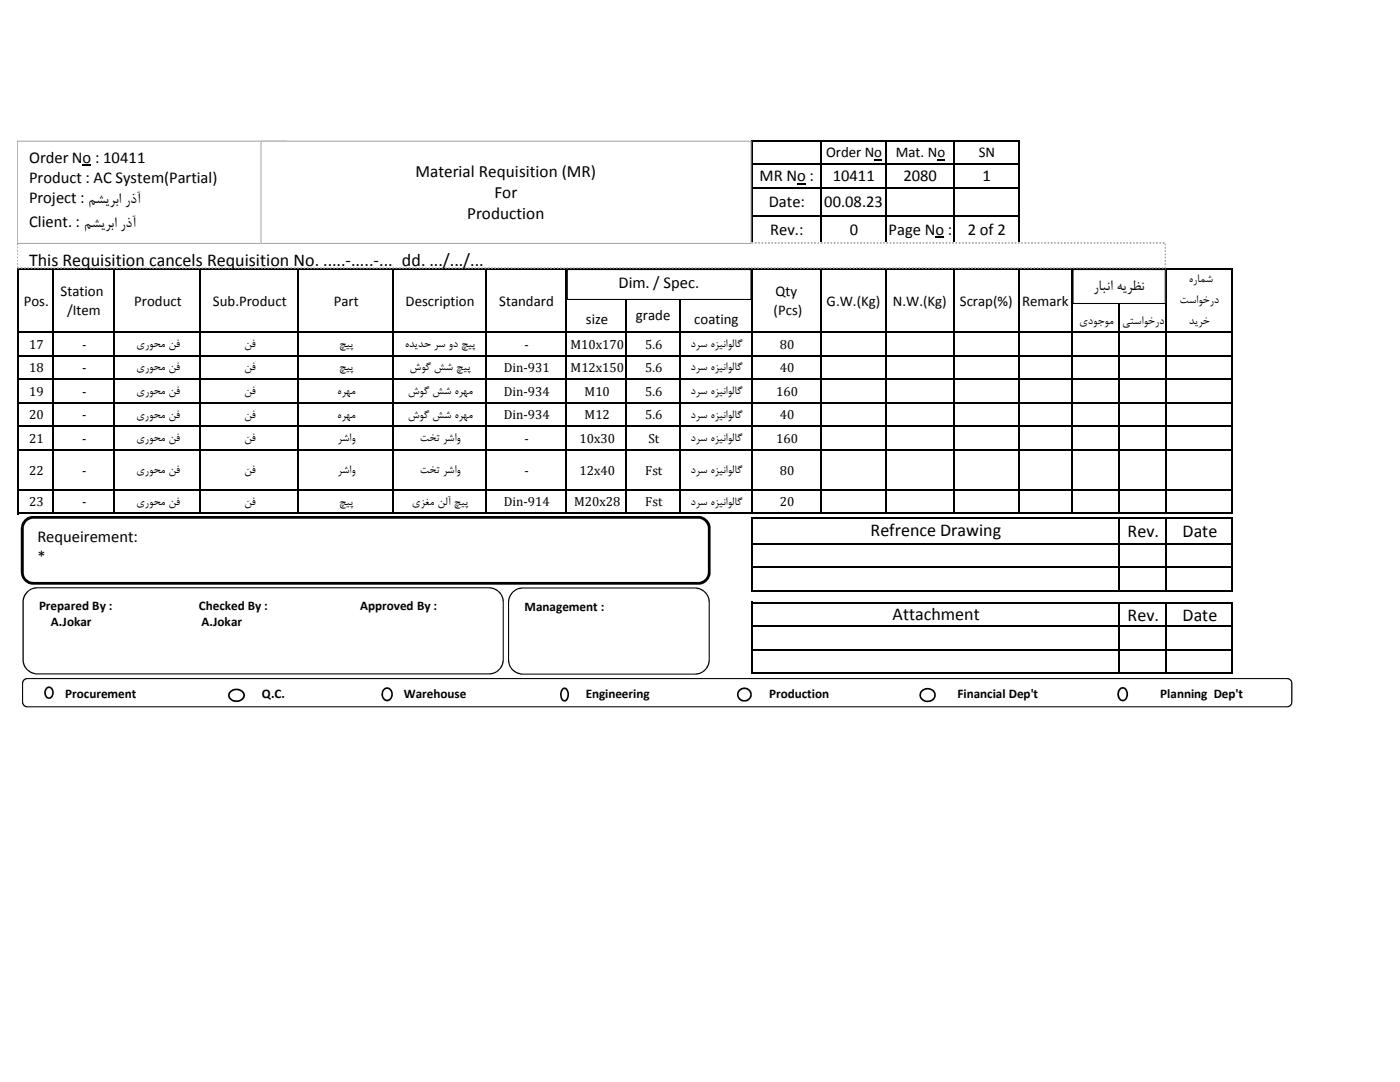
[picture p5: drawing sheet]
<svg xmlns="http://www.w3.org/2000/svg" width="279mm" height="216mm" viewBox="0 0 279 216" stroke-linecap="round" stroke-linejoin="round" font-family="sans-serif">
<path d="M159.1 36.6h1.7v.2h-1.7zM174.5 31.7h1.5v.3h-1.5zM187.1 31.7h1.5v.3h-1.5zM186.7 47.2h1.7v.3h-1.7z" fill="#000"/>
<g fill="none" stroke="#000" stroke-width=".3">
<path d="M150 27.9v20.7M150.2 28h53.3M150.2 32.7h53.3M150.2 37.4h53.3M163.8 28.2v20.4M176.8 28.2v20.4M190.3 28.2v20.4M203.3 28.2v74.4M3.6 53.5v49.1M3.7 53.6h242.4M10.6 53.8v48.8M22.8 53.8v48.8"/>
<path d="M40 53.8v48.8M59.5 53.8v48.8M78.5 53.8v48.8M96.9 53.8v48.8M113.1 53.8v48.8M125 53.8v48.8M135.7 53.8v48.8M150 53.8v48.8M150.2 43.1h53.3M150.2 48.5h53.3M163.8 53.8v48.8M176.8 53.8v48.8"/>
<path d="M190.3 53.8v48.8M214 53.8v48.8M223.3 53.8v48.8M232.7 53.8v48.8M245.9 53.8v48.8M3.7 66.3h242.4M3.7 71h242.4M3.7 75.7h242.4M3.7 80.4h242.4M3.7 85.1h242.4M3.7 89.8h242.4M3.7 97.7h242.4"/>
<path d="M3.7 102.4h242.4M150 103.2v14.9M150.2 103.4h95.9M150.2 108.5h95.9M150.2 113.2h95.9M150.2 117.9h95.9M223.3 103.5v14.6M232.7 103.5v14.6M245.9 103.5v14.6M150 120.1v14.4M150.2 120.2h95.9M150.2 124.9h95.9"/>
<path d="M150.2 129.6h95.9M150.2 134.3h95.9M223.3 120.4v14.1M232.7 120.4v14.1M245.9 120.4v14.1"/>
</g>
<path d="M3.4 48.5h229.1v5h-229.1z" fill="#fff"/>
<path d="M3.4 53.2h.2v.3h-.2zM3.4 52.5h.2v.3h-.2zM3.4 51.9h.2v.3h-.2zM3.4 51.2h.2v.3h-.2zM3.4 50.5h.2v.3h-.2zM3.4 49.9h.2v.3h-.2zM3.4 49.2h.2v.3h-.2zM3.4 48.6h.2v.3h-.2zM3.7 48.3h.3v.3h-.3zM4.4 48.3h.3v.3h-.3zM5 48.3h.3v.3h-.3zM5.7 48.3h.3v.3h-.3zM6.3 48.3h.3v.3h-.3zM7 48.3h.3v.3h-.3zM7.6 48.3h.4v.3h-.4zM8.3 48.3h.3v.3h-.3zM8.9 48.3h.4v.3h-.4zM9.6 48.3h.3v.3h-.3zM10.2 48.3h.4v.3h-.4zM10.9 48.3h.3v.3h-.3zM11.6 48.3h.3v.3h-.3zM12.2 48.3h.3v.3h-.3zM12.9 48.3h.3v.3h-.3zM13.5 48.3h.3v.3h-.3zM14.2 48.3h.3v.3h-.3zM14.9 48.3h.3v.3h-.3zM15.5 48.3h.3v.3h-.3zM16.2 48.3h.3v.3h-.3zM16.8 48.3h.3v.3h-.3zM17.5 48.3h.3v.3h-.3zM18.1 48.3h.4v.3h-.4zM18.8 48.3h.3v.3h-.3zM19.4 48.3h.4v.3h-.4zM20.1 48.3h.3v.3h-.3zM20.7 48.3h.4v.3h-.4zM21.4 48.3h.3v.3h-.3zM22.1 48.3h.3v.3h-.3zM22.7 48.3h.3v.3h-.3zM23.4 48.3h.3v.3h-.3zM24 48.3h.3v.3h-.3zM24.7 48.3h.3v.3h-.3zM25.4 48.3h.3v.3h-.3zM26 48.3h.3v.3h-.3zM26.7 48.3h.3v.3h-.3zM27.3 48.3h.3v.3h-.3zM28 48.3h.3v.3h-.3zM28.6 48.3h.4v.3h-.4zM29.3 48.3h.3v.3h-.3zM29.9 48.3h.4v.3h-.4zM30.6 48.3h.3v.3h-.3zM31.2 48.3h.4v.3h-.4zM31.9 48.3h.3v.3h-.3zM32.6 48.3h.3v.3h-.3zM33.2 48.3h.3v.3h-.3zM33.9 48.3h.3v.3h-.3zM34.5 48.3h.3v.3h-.3zM35.2 48.3h.3v.3h-.3zM35.9 48.3h.3v.3h-.3zM36.5 48.3h.3v.3h-.3zM37.2 48.3h.3v.3h-.3zM37.8 48.3h.3v.3h-.3zM38.5 48.3h.3v.3h-.3zM39.1 48.3h.4v.3h-.4zM39.8 48.3h.3v.3h-.3zM40.4 48.3h.4v.3h-.4zM41.1 48.3h.3v.3h-.3zM41.7 48.3h.4v.3h-.4zM42.4 48.3h.3v.3h-.3zM43.1 48.3h.3v.3h-.3zM43.7 48.3h.3v.3h-.3zM44.4 48.3h.3v.3h-.3zM45 48.3h.3v.3h-.3zM45.7 48.3h.3v.3h-.3zM46.4 48.3h.3v.3h-.3zM47 48.3h.3v.3h-.3zM47.7 48.3h.3v.3h-.3zM48.3 48.3h.3v.3h-.3zM49 48.3h.3v.3h-.3zM49.6 48.3h.4v.3h-.4zM50.3 48.3h.3v.3h-.3zM50.9 48.3h.4v.3h-.4zM51.6 48.3h.3v.3h-.3zM52.2 48.3h.4v.3h-.4zM52.9 48.3h.3v.3h-.3zM53.6 48.3h.3v.3h-.3zM54.2 48.3h.3v.3h-.3zM54.9 48.3h.3v.3h-.3zM55.5 48.3h.3v.3h-.3zM56.2 48.3h.3v.3h-.3zM56.9 48.3h.2v.3h-.2zM57.5 48.3h.3v.3h-.3zM58.2 48.3h.3v.3h-.3zM58.8 48.3h.3v.3h-.3zM59.5 48.3h.3v.3h-.3zM60.1 48.3h.4v.3h-.4zM60.8 48.3h.3v.3h-.3zM61.4 48.3h.4v.3h-.4zM62.1 48.3h.3v.3h-.3zM62.7 48.3h.4v.3h-.4zM63.4 48.3h.3v.3h-.3zM64.1 48.3h.3v.3h-.3zM64.7 48.3h.3v.3h-.3zM65.4 48.3h.3v.3h-.3zM66 48.3h.3v.3h-.3zM66.7 48.3h.3v.3h-.3zM67.4 48.3h.2v.3h-.2zM68 48.3h.3v.3h-.3zM68.7 48.3h.3v.3h-.3zM69.3 48.3h.3v.3h-.3zM70 48.3h.3v.3h-.3zM70.6 48.3h.4v.3h-.4zM71.3 48.3h.3v.3h-.3zM71.9 48.3h.4v.3h-.4zM72.6 48.3h.3v.3h-.3zM73.2 48.3h.4v.3h-.4zM73.9 48.3h.3v.3h-.3zM74.5 48.3h.4v.3h-.4zM75.2 48.3h.3v.3h-.3zM75.9 48.3h.3v.3h-.3zM76.5 48.3h.3v.3h-.3zM77.2 48.3h.3v.3h-.3zM77.9 48.3h.2v.3h-.2zM78.5 48.3h.3v.3h-.3zM79.2 48.3h.3v.3h-.3zM79.8 48.3h.3v.3h-.3zM80.5 48.3h.3v.3h-.3zM81.1 48.3h.3v.3h-.3zM81.8 48.3h.3v.3h-.3zM82.4 48.3h.4v.3h-.4zM83.1 48.3h.3v.3h-.3zM83.7 48.3h.4v.3h-.4zM84.4 48.3h.3v.3h-.3zM85 48.3h.4v.3h-.4zM85.7 48.3h.3v.3h-.3zM86.4 48.3h.3v.3h-.3zM87 48.3h.3v.3h-.3zM87.7 48.3h.3v.3h-.3zM88.3 48.3h.3v.3h-.3zM89 48.3h.3v.3h-.3zM89.7 48.3h.3v.3h-.3zM90.3 48.3h.3v.3h-.3zM91 48.3h.3v.3h-.3zM91.6 48.3h.3v.3h-.3zM92.3 48.3h.3v.3h-.3zM92.9 48.3h.4v.3h-.4zM93.6 48.3h.3v.3h-.3zM94.2 48.3h.4v.3h-.4zM94.9 48.3h.3v.3h-.3zM95.5 48.3h.4v.3h-.4zM96.2 48.3h.3v.3h-.3zM96.9 48.3h.3v.3h-.3zM97.5 48.3h.3v.3h-.3zM98.2 48.3h.3v.3h-.3zM98.8 48.3h.3v.3h-.3zM99.5 48.3h.3v.3h-.3zM100.2 48.3h.3v.3h-.3zM100.8 48.3h.3v.3h-.3zM101.5 48.3h.3v.3h-.3zM102.1 48.3h.3v.3h-.3zM102.8 48.3h.3v.3h-.3zM103.4 48.3h.4v.3h-.4zM104.1 48.3h.3v.3h-.3zM104.7 48.3h.4v.3h-.4zM105.4 48.3h.3v.3h-.3zM106 48.3h.4v.3h-.4zM106.7 48.3h.3v.3h-.3zM107.4 48.3h.3v.3h-.3zM108 48.3h.3v.3h-.3zM108.7 48.3h.3v.3h-.3zM109.3 48.3h.3v.3h-.3zM110 48.3h.3v.3h-.3zM110.7 48.3h.3v.3h-.3zM111.3 48.3h.3v.3h-.3zM112 48.3h.3v.3h-.3zM112.6 48.3h.3v.3h-.3zM113.3 48.3h.3v.3h-.3zM113.9 48.3h.4v.3h-.4zM114.6 48.3h.3v.3h-.3zM115.2 48.3h.4v.3h-.4zM115.9 48.3h.3v.3h-.3zM116.5 48.3h.4v.3h-.4zM117.2 48.3h.3v.3h-.3zM117.9 48.3h.3v.3h-.3zM118.5 48.3h.3v.3h-.3zM119.2 48.3h.3v.3h-.3zM119.8 48.3h.3v.3h-.3zM120.5 48.3h.3v.3h-.3zM121.2 48.3h.3v.3h-.3zM121.8 48.3h.3v.3h-.3zM122.5 48.3h.3v.3h-.3zM123.1 48.3h.3v.3h-.3zM123.8 48.3h.3v.3h-.3zM124.4 48.3h.4v.3h-.4zM125.1 48.3h.3v.3h-.3zM125.7 48.3h.4v.3h-.4zM126.4 48.3h.3v.3h-.3zM127 48.3h.4v.3h-.4zM127.7 48.3h.3v.3h-.3zM128.4 48.3h.3v.3h-.3zM129 48.3h.3v.3h-.3zM129.7 48.3h.3v.3h-.3zM130.3 48.3h.3v.3h-.3zM131 48.3h.3v.3h-.3zM131.7 48.3h.3v.3h-.3zM132.3 48.3h.3v.3h-.3zM133 48.3h.3v.3h-.3zM133.6 48.3h.3v.3h-.3zM134.3 48.3h.3v.3h-.3zM134.9 48.3h.4v.3h-.4zM135.6 48.3h.3v.3h-.3zM136.2 48.3h.4v.3h-.4zM136.9 48.3h.3v.3h-.3zM137.5 48.3h.4v.3h-.4zM138.2 48.3h.3v.3h-.3zM138.9 48.3h.3v.3h-.3zM139.5 48.3h.3v.3h-.3zM140.2 48.3h.3v.3h-.3zM140.8 48.3h.3v.3h-.3zM141.5 48.3h.3v.3h-.3zM142.2 48.3h.3v.3h-.3zM142.8 48.3h.3v.3h-.3zM143.5 48.3h.3v.3h-.3zM144.1 48.3h.3v.3h-.3zM144.8 48.3h.3v.3h-.3zM145.4 48.3h.4v.3h-.4zM146.1 48.3h.3v.3h-.3zM146.7 48.3h.4v.3h-.4zM147.4 48.3h.3v.3h-.3zM148 48.3h.4v.3h-.4zM148.7 48.3h.3v.3h-.3zM149.4 48.3h.3v.3h-.3zM150 48.3h.3v.3h-.3zM150.7 48.3h.3v.3h-.3zM151.3 48.3h.3v.3h-.3zM152 48.3h.3v.3h-.3zM152.7 48.3h.3v.3h-.3zM153.3 48.3h.3v.3h-.3zM154 48.3h.3v.3h-.3zM154.6 48.3h.3v.3h-.3zM155.3 48.3h.3v.3h-.3zM155.9 48.3h.4v.3h-.4zM156.6 48.3h.3v.3h-.3zM157.2 48.3h.4v.3h-.4zM157.9 48.3h.3v.3h-.3zM158.5 48.3h.4v.3h-.4zM159.2 48.3h.3v.3h-.3zM159.9 48.3h.3v.3h-.3zM160.5 48.3h.3v.3h-.3zM161.2 48.3h.3v.3h-.3zM161.8 48.3h.3v.3h-.3zM162.5 48.3h.3v.3h-.3zM163.2 48.3h.2v.3h-.2zM163.8 48.3h.3v.3h-.3zM164.5 48.3h.3v.3h-.3zM165.1 48.3h.3v.3h-.3zM165.8 48.3h.3v.3h-.3zM166.4 48.3h.4v.3h-.4zM167.1 48.3h.3v.3h-.3zM167.7 48.3h.4v.3h-.4zM168.4 48.3h.3v.3h-.3zM169 48.3h.4v.3h-.4zM169.7 48.3h.3v.3h-.3zM170.3 48.3h.4v.3h-.4zM171 48.3h.3v.3h-.3zM171.7 48.3h.3v.3h-.3zM172.3 48.3h.3v.3h-.3zM173 48.3h.3v.3h-.3zM173.7 48.3h.2v.3h-.2zM174.3 48.3h.3v.3h-.3zM175 48.3h.3v.3h-.3zM175.6 48.3h.3v.3h-.3zM176.3 48.3h.3v.3h-.3zM176.9 48.3h.3v.3h-.3zM177.6 48.3h.3v.3h-.3zM178.2 48.3h.4v.3h-.4zM178.9 48.3h.3v.3h-.3zM179.5 48.3h.4v.3h-.4zM180.2 48.3h.3v.3h-.3zM180.8 48.3h.4v.3h-.4zM181.5 48.3h.3v.3h-.3zM182.2 48.3h.3v.3h-.3zM182.8 48.3h.3v.3h-.3zM183.5 48.3h.3v.3h-.3zM184.1 48.3h.3v.3h-.3zM184.8 48.3h.3v.3h-.3zM185.5 48.3h.3v.3h-.3zM186.1 48.3h.3v.3h-.3zM186.8 48.3h.3v.3h-.3zM187.4 48.3h.3v.3h-.3zM188.1 48.3h.3v.3h-.3zM188.7 48.3h.4v.3h-.4zM189.4 48.3h.3v.3h-.3zM190 48.3h.4v.3h-.4zM190.7 48.3h.3v.3h-.3zM191.3 48.3h.4v.3h-.4zM192 48.3h.3v.3h-.3zM192.7 48.3h.3v.3h-.3zM193.3 48.3h.3v.3h-.3zM194 48.3h.3v.3h-.3zM194.6 48.3h.3v.3h-.3zM195.3 48.3h.3v.3h-.3zM196 48.3h.3v.3h-.3zM196.6 48.3h.3v.3h-.3zM197.3 48.3h.3v.3h-.3zM197.9 48.3h.3v.3h-.3zM198.6 48.3h.3v.3h-.3zM199.2 48.3h.4v.3h-.4zM199.9 48.3h.3v.3h-.3zM200.5 48.3h.4v.3h-.4zM201.2 48.3h.3v.3h-.3zM201.8 48.3h.4v.3h-.4zM202.5 48.3h.3v.3h-.3zM203.2 48.3h.3v.3h-.3zM203.8 48.3h.3v.3h-.3zM204.5 48.3h.3v.3h-.3zM205.1 48.3h.3v.3h-.3zM205.8 48.3h.3v.3h-.3zM206.5 48.3h.3v.3h-.3zM207.1 48.3h.3v.3h-.3zM207.8 48.3h.3v.3h-.3zM208.4 48.3h.3v.3h-.3zM209.1 48.3h.3v.3h-.3zM209.7 48.3h.4v.3h-.4zM210.4 48.3h.3v.3h-.3zM211 48.3h.4v.3h-.4zM211.7 48.3h.3v.3h-.3zM212.3 48.3h.4v.3h-.4zM213 48.3h.3v.3h-.3zM213.7 48.3h.3v.3h-.3zM214.3 48.3h.3v.3h-.3zM215 48.3h.3v.3h-.3zM215.6 48.3h.3v.3h-.3zM216.3 48.3h.3v.3h-.3zM217 48.3h.3v.3h-.3zM217.6 48.3h.3v.3h-.3zM218.3 48.3h.3v.3h-.3zM218.9 48.3h.3v.3h-.3zM219.6 48.3h.3v.3h-.3zM220.2 48.3h.4v.3h-.4zM220.9 48.3h.3v.3h-.3zM221.5 48.3h.4v.3h-.4zM222.2 48.3h.3v.3h-.3zM222.8 48.3h.4v.3h-.4zM223.5 48.3h.3v.3h-.3zM224.2 48.3h.3v.3h-.3zM224.8 48.3h.3v.3h-.3zM225.5 48.3h.3v.3h-.3zM226.1 48.3h.3v.3h-.3zM226.8 48.3h.3v.3h-.3zM227.5 48.3h.3v.3h-.3zM228.1 48.3h.3v.3h-.3zM228.8 48.3h.3v.3h-.3zM229.4 48.3h.3v.3h-.3zM230.1 48.3h.3v.3h-.3zM230.7 48.3h.4v.3h-.4zM231.4 48.3h.3v.3h-.3zM232 48.3h.4v.3h-.4zM232.4 48.6h.3v.3h-.3zM232.4 49.3h.3v.3h-.3zM232.4 49.9h.3v.3h-.3zM232.4 50.6h.3v.3h-.3zM232.4 51.2h.3v.4h-.3zM232.4 51.9h.3v.3h-.3zM232.4 52.5h.3v.4h-.3zM232.4 53.2h.3v.4h-.2zM231.9 53.3h.3v.3h-.3zM231.2 53.3h.3v.3h-.3zM230.5 53.3h.4v.3h-.4zM229.9 53.3h.3v.3h-.3zM229.2 53.3h.4v.3h-.4zM228.6 53.3h.3v.3h-.3zM227.9 53.3h.4v.3h-.4zM227.2 53.3h.4v.3h-.4zM226.6 53.3h.3v.3h-.3zM225.9 53.3h.4v.3h-.4zM225.3 53.3h.3v.3h-.3zM224.6 53.3h.4v.3h-.4zM224 53.3h.3v.3h-.3zM223.3 53.3h.3v.3h-.3zM222.7 53.3h.3v.3h-.3zM222 53.3h.3v.3h-.3zM221.4 53.3h.3v.3h-.3zM220.7 53.3h.3v.3h-.3zM220 53.3h.4v.3h-.4zM219.4 53.3h.3v.3h-.3zM218.7 53.3h.4v.3h-.4zM218.1 53.3h.3v.3h-.3zM217.4 53.3h.4v.3h-.4zM216.7 53.3h.4v.3h-.4zM216.1 53.3h.4v.3h-.4zM215.4 53.3h.4v.3h-.4zM214.8 53.3h.3v.3h-.3zM214.1 53.3h.4v.3h-.4zM213.5 53.3h.3v.3h-.3zM212.8 53.3h.3v.3h-.3zM212.2 53.3h.3v.3h-.3zM211.5 53.3h.3v.3h-.3zM210.9 53.3h.3v.3h-.3zM210.2 53.3h.3v.3h-.3zM209.6 53.3h.3v.3h-.3zM208.9 53.3h.3v.3h-.3zM208.2 53.3h.4v.3h-.4zM207.6 53.3h.3v.3h-.3zM206.9 53.3h.4v.3h-.4zM206.2 53.3h.4v.3h-.4zM205.6 53.3h.4v.3h-.4zM204.9 53.3h.4v.3h-.4zM204.3 53.3h.3v.3h-.3zM203.6 53.3h.4v.3h-.4zM203 53.3h.3v.3h-.3zM202.3 53.3h.3v.3h-.3zM201.7 53.3h.3v.3h-.3zM201 53.3h.3v.3h-.3zM200.4 53.3h.3v.3h-.3zM199.7 53.3h.3v.3h-.3zM199.1 53.3h.3v.3h-.3zM198.4 53.3h.3v.3h-.3zM197.7 53.3h.4v.3h-.4zM197.1 53.3h.3v.3h-.3zM196.4 53.3h.4v.3h-.4zM195.7 53.3h.4v.3h-.4zM195.1 53.3h.4v.3h-.4zM194.4 53.3h.4v.3h-.4zM193.8 53.3h.3v.3h-.3zM193.1 53.3h.4v.3h-.4zM192.5 53.3h.3v.3h-.3zM191.8 53.3h.4v.3h-.4zM191.2 53.3h.3v.3h-.3zM190.5 53.3h.3v.3h-.3zM189.9 53.3h.3v.3h-.3zM189.2 53.3h.3v.3h-.3zM188.6 53.3h.3v.3h-.3zM187.9 53.3h.3v.3h-.3zM187.2 53.3h.4v.3h-.4zM186.6 53.3h.3v.3h-.3zM185.9 53.3h.4v.3h-.4zM185.3 53.3h.3v.3h-.3zM184.6 53.3h.4v.3h-.4zM183.9 53.3h.4v.3h-.4zM183.3 53.3h.3v.3h-.3zM182.6 53.3h.4v.3h-.4zM182 53.3h.3v.3h-.3zM181.3 53.3h.4v.3h-.4zM180.7 53.3h.3v.3h-.3zM180 53.3h.3v.3h-.3zM179.4 53.3h.3v.3h-.3zM178.7 53.3h.3v.3h-.3zM178.1 53.3h.3v.3h-.3zM177.4 53.3h.3v.3h-.3zM176.7 53.3h.4v.3h-.4zM176.1 53.3h.3v.3h-.3zM175.4 53.3h.4v.3h-.4zM174.8 53.3h.3v.3h-.3zM174.1 53.3h.4v.3h-.4zM173.4 53.3h.4v.3h-.4zM172.8 53.3h.3v.3h-.3zM172.1 53.3h.4v.3h-.4zM171.5 53.3h.3v.3h-.3zM170.8 53.3h.4v.3h-.4zM170.2 53.3h.3v.3h-.3zM169.5 53.3h.3v.3h-.3zM168.9 53.3h.3v.3h-.3zM168.2 53.3h.3v.3h-.3zM167.6 53.3h.3v.3h-.3zM166.9 53.3h.3v.3h-.3zM166.2 53.3h.4v.3h-.4zM165.6 53.3h.3v.3h-.3zM164.9 53.3h.4v.3h-.4zM164.3 53.3h.3v.3h-.3zM163.6 53.3h.4v.3h-.4zM162.9 53.3h.4v.3h-.4zM162.3 53.3h.3v.3h-.3zM161.6 53.3h.4v.3h-.4zM161 53.3h.3v.3h-.3zM160.3 53.3h.4v.3h-.4zM159.7 53.3h.3v.3h-.3zM159 53.3h.3v.3h-.3zM158.4 53.3h.3v.3h-.3zM157.7 53.3h.3v.3h-.3zM157.1 53.3h.3v.3h-.3zM156.4 53.3h.3v.3h-.3zM155.7 53.3h.4v.3h-.4zM155.1 53.3h.3v.3h-.3zM154.4 53.3h.4v.3h-.4zM153.8 53.3h.3v.3h-.3zM153.1 53.3h.4v.3h-.4zM152.4 53.3h.4v.3h-.4zM151.8 53.3h.3v.3h-.3zM151.1 53.3h.4v.3h-.4zM150.5 53.3h.3v.3h-.3zM149.8 53.3h.4v.3h-.4zM149.2 53.3h.3v.3h-.3zM148.5 53.3h.3v.3h-.3zM147.9 53.3h.3v.3h-.3zM147.2 53.3h.3v.3h-.3zM146.6 53.3h.3v.3h-.3zM145.9 53.3h.3v.3h-.3zM145.2 53.3h.4v.3h-.4zM144.6 53.3h.3v.3h-.3zM143.9 53.3h.4v.3h-.4zM143.3 53.3h.3v.3h-.3zM142.6 53.3h.4v.3h-.4zM141.9 53.3h.4v.3h-.4zM141.3 53.3h.3v.3h-.3zM140.6 53.3h.4v.3h-.4zM140 53.3h.3v.3h-.3zM139.3 53.3h.4v.3h-.4zM138.7 53.3h.3v.3h-.3zM138 53.3h.3v.3h-.3zM137.4 53.3h.3v.3h-.3zM136.7 53.3h.3v.3h-.3zM136.1 53.3h.3v.3h-.3zM135.4 53.3h.3v.3h-.3zM134.7 53.3h.4v.3h-.4zM134.1 53.3h.3v.3h-.3zM133.4 53.3h.4v.3h-.4zM132.8 53.3h.3v.3h-.3zM132.1 53.3h.4v.3h-.4zM131.4 53.3h.4v.3h-.4zM130.8 53.3h.3v.3h-.3zM130.1 53.3h.4v.3h-.4zM129.5 53.3h.3v.3h-.3zM128.8 53.3h.4v.3h-.4zM128.2 53.3h.3v.3h-.3zM127.5 53.3h.3v.3h-.3zM126.9 53.3h.3v.3h-.3zM126.2 53.3h.3v.3h-.3zM125.6 53.3h.3v.3h-.3zM124.9 53.3h.3v.3h-.3zM124.2 53.3h.4v.3h-.4zM123.6 53.3h.3v.3h-.3zM122.9 53.3h.4v.3h-.4zM122.3 53.3h.3v.3h-.3zM121.6 53.3h.4v.3h-.4zM120.9 53.3h.4v.3h-.4zM120.3 53.3h.3v.3h-.3zM119.6 53.3h.4v.3h-.4zM119 53.3h.3v.3h-.3zM118.3 53.3h.4v.3h-.4zM117.7 53.3h.3v.3h-.3zM117 53.3h.3v.3h-.3zM116.4 53.3h.3v.3h-.3zM115.7 53.3h.3v.3h-.3zM115.1 53.3h.3v.3h-.3zM114.4 53.3h.3v.3h-.3zM113.7 53.3h.4v.3h-.4zM113.1 53.3h.3v.3h-.3zM112.4 53.3h.4v.3h-.4zM111.8 53.3h.3v.3h-.3zM111.1 53.3h.4v.3h-.4zM110.4 53.3h.4v.3h-.4zM109.8 53.3h.4v.3h-.4zM109.1 53.3h.4v.3h-.4zM108.5 53.3h.3v.3h-.3zM107.8 53.3h.4v.3h-.4zM107.2 53.3h.3v.3h-.3zM106.5 53.3h.3v.3h-.3zM105.9 53.3h.3v.3h-.3zM105.2 53.3h.3v.3h-.3zM104.6 53.3h.3v.3h-.3zM103.9 53.3h.3v.3h-.3zM103.3 53.3h.3v.3h-.3zM102.6 53.3h.3v.3h-.3zM101.9 53.3h.4v.3h-.4zM101.3 53.3h.3v.3h-.3zM100.6 53.3h.4v.3h-.4zM99.9 53.3h.4v.3h-.4zM99.3 53.3h.4v.3h-.4zM98.6 53.3h.4v.3h-.4zM98 53.3h.3v.3h-.3zM97.3 53.3h.4v.3h-.4zM96.7 53.3h.3v.3h-.3zM96 53.3h.4v.3h-.4zM95.4 53.3h.3v.3h-.3zM94.7 53.3h.3v.3h-.3zM94.1 53.3h.3v.3h-.3zM93.4 53.3h.3v.3h-.3zM92.8 53.3h.3v.3h-.3zM92.1 53.3h.3v.3h-.3zM91.4 53.3h.4v.3h-.4zM90.8 53.3h.3v.3h-.3zM90.1 53.3h.4v.3h-.4zM89.5 53.3h.3v.3h-.3zM88.8 53.3h.4v.3h-.4zM88.1 53.3h.4v.3h-.4zM87.5 53.3h.3v.3h-.3zM86.8 53.3h.4v.3h-.4zM86.2 53.3h.3v.3h-.3zM85.5 53.3h.4v.3h-.4zM84.9 53.3h.3v.3h-.3zM84.2 53.3h.3v.3h-.3zM83.6 53.3h.3v.3h-.3zM82.9 53.3h.3v.3h-.3zM82.3 53.3h.3v.3h-.3zM81.6 53.3h.3v.3h-.3zM80.9 53.3h.4v.3h-.4zM80.3 53.3h.3v.3h-.3zM79.6 53.3h.4v.3h-.4zM79 53.3h.3v.3h-.3zM78.3 53.3h.4v.3h-.4zM77.6 53.3h.4v.3h-.4zM77 53.3h.3v.3h-.3zM76.3 53.3h.4v.3h-.4zM75.7 53.3h.3v.3h-.3zM75 53.3h.4v.3h-.4zM74.4 53.3h.3v.3h-.3zM73.7 53.3h.3v.3h-.3zM73.1 53.3h.3v.3h-.3zM72.4 53.3h.3v.3h-.3zM71.8 53.3h.3v.3h-.3zM71.1 53.3h.3v.3h-.3zM70.4 53.3h.4v.3h-.4zM69.8 53.3h.3v.3h-.3zM69.1 53.3h.4v.3h-.4zM68.5 53.3h.3v.3h-.3zM67.8 53.3h.4v.3h-.4zM67.1 53.3h.4v.3h-.4zM66.5 53.3h.3v.3h-.3zM65.8 53.3h.4v.3h-.4zM65.2 53.3h.3v.3h-.3zM64.5 53.3h.4v.3h-.4zM63.9 53.3h.3v.3h-.3zM63.2 53.3h.3v.3h-.3zM62.6 53.3h.3v.3h-.3zM61.9 53.3h.3v.3h-.3zM61.3 53.3h.3v.3h-.3zM60.6 53.3h.3v.3h-.3zM59.9 53.3h.4v.3h-.4zM59.3 53.3h.3v.3h-.3zM58.6 53.3h.4v.3h-.4zM58 53.3h.3v.3h-.3zM57.3 53.3h.4v.3h-.4zM56.6 53.3h.4v.3h-.4zM56 53.3h.3v.3h-.3zM55.3 53.3h.4v.3h-.4zM54.7 53.3h.3v.3h-.3zM54 53.3h.4v.3h-.4zM53.4 53.3h.3v.3h-.3zM52.7 53.3h.3v.3h-.3zM52.1 53.3h.3v.3h-.3zM51.4 53.3h.3v.3h-.3zM50.8 53.3h.3v.3h-.3zM50.1 53.3h.3v.3h-.3zM49.4 53.3h.4v.3h-.4zM48.8 53.3h.3v.3h-.3zM48.1 53.3h.4v.3h-.4zM47.5 53.3h.3v.3h-.3zM46.8 53.3h.4v.3h-.4zM46.1 53.3h.4v.3h-.4zM45.5 53.3h.3v.3h-.3zM44.8 53.3h.4v.3h-.4zM44.2 53.3h.3v.3h-.3zM43.5 53.3h.4v.3h-.4zM42.9 53.3h.3v.3h-.3zM42.2 53.3h.3v.3h-.3zM41.6 53.3h.3v.3h-.3zM40.9 53.3h.3v.3h-.3zM40.3 53.3h.3v.3h-.3zM39.6 53.3h.3v.3h-.3zM38.9 53.3h.4v.3h-.4zM38.3 53.3h.3v.3h-.3zM37.6 53.3h.4v.3h-.4zM37 53.3h.3v.3h-.3zM36.3 53.3h.4v.3h-.4zM35.6 53.3h.4v.3h-.4zM35 53.3h.3v.3h-.3zM34.3 53.3h.4v.3h-.4zM33.7 53.3h.3v.3h-.3zM33 53.3h.4v.3h-.4zM32.4 53.3h.3v.3h-.3zM31.7 53.3h.3v.3h-.3zM31.1 53.3h.3v.3h-.3zM30.4 53.3h.3v.3h-.3zM29.8 53.3h.3v.3h-.3zM29.1 53.3h.3v.3h-.3zM28.4 53.3h.4v.3h-.4zM27.8 53.3h.3v.3h-.3zM27.1 53.3h.4v.3h-.4zM26.5 53.3h.3v.3h-.3zM25.8 53.3h.4v.3h-.4zM25.1 53.3h.4v.3h-.4zM24.5 53.3h.3v.3h-.3zM23.8 53.3h.4v.3h-.4zM23.2 53.3h.3v.3h-.3zM22.5 53.3h.4v.3h-.4zM21.9 53.3h.3v.3h-.3zM21.2 53.3h.3v.3h-.3zM20.6 53.3h.3v.3h-.3zM19.9 53.3h.3v.3h-.3zM19.3 53.3h.3v.3h-.3zM18.6 53.3h.3v.3h-.3zM17.9 53.3h.4v.3h-.4zM17.3 53.3h.3v.3h-.3zM16.6 53.3h.4v.3h-.4zM16 53.3h.3v.3h-.3zM15.3 53.3h.4v.3h-.4zM14.6 53.3h.4v.3h-.4zM14 53.3h.4v.3h-.4zM13.3 53.3h.4v.3h-.4zM12.7 53.3h.3v.3h-.3zM12 53.3h.4v.3h-.4zM11.4 53.3h.3v.3h-.3zM10.7 53.3h.3v.3h-.3zM10.1 53.3h.3v.3h-.3zM9.4 53.3h.3v.3h-.3zM8.8 53.3h.3v.3h-.3zM8.1 53.3h.3v.3h-.3zM7.5 53.3h.3v.3h-.3zM6.8 53.3h.3v.3h-.3zM6.1 53.3h.4v.3h-.4zM5.5 53.3h.3v.3h-.3zM4.8 53.3h.4v.3h-.4zM4.1 53.3h.4v.3h-.4zM3.5 53.3h.4v.3h-.4z" fill="#a6a6a6"/>
<path d="M3.4 28.2h53.6v20.4h-53.6z" fill="#fff"/>
<path d="M3.4 28.1h53.7v20.6h-53.7zM3.4 28.3l.2-.1v20.4l-.2-.1h53.6l-.1 .1v-20.4l.1 .1z" fill="#a6a6a6"/>
<path d="M16.5 32.9h1.7v.2h-1.7z" fill="#000"/>
<path d="M52.1 28.2h97.8v20.4h-97.8z" fill="#fff"/>
<path d="M52 28.1h97.9l.1 .1v20.4l-.1 .1h-97.8zM52.1 28.3l.1-.1v20.4l-.1-.1h97.8l-.1 .1v-20.4l.1 .1z" fill="#a6a6a6"/>
<path d="M214.1 53.8h18.4v6.7h-18.4z" fill="#fff"/>
<path d="M214 53.7l18.5-.1 .2 .2-.1 6.8-18.5 .1-.1-.2zM214.1 53.9l.1-.1v6.7h-.1h18.4v-6.7v.1z" fill="#000"/>
<path d="M113.2 53.8h36.7v6h-36.7z" fill="#fff"/>
<path d="M113.1 53.7l36.8-.1 .1 .2v6l-36.8 .1-.1-.1zM113.2 53.9l.1-.1v6l-.1-.2h36.7l-.1 .2v-6l.1 .1z" fill="#000"/>
<path d="M5.1 103.9l1-.6 .5-.1h132.8a2.2 2.2 0 0 1 2.1 2.2v8.8a2.17 2.17 0 0 1-2.1 2.2h-132.8a2.18 2.18 0 0 1-2.2-2.2v-8.8l.1-.6z" fill-rule="evenodd" fill="#fff"/>
<path d="M4.8 103.8a2.34 2.34 0 0 1 1.8-.8h133a2.51 2.51 0 0 1 2.2 2.2v9.2a2.51 2.51 0 0 1-2.2 2.3h-133a2.49 2.49 0 0 1-2.5-2.5v-8.8l.2-.7zM5.3 104.1l-.6 1.1v9a1.86 1.86 0 0 0 1.9 1.9h132.9a1.97 1.97 0 0 0 1.8-1.9v-9a2.04 2.04 0 0 0-1.7-1.7h-133l-.6 .1z" fill="#000"/>
<path d="M5.7 117.9l1.1-.6h.7h90.1a2.87 2.87 0 0 1 2.8 2.8v11.5a2.84 2.84 0 0 1-2.8 2.9h-90.1a2.84 2.84 0 0 1-2.9-2.9v-11.5a2.9 2.9 0 0 1 1.1-2.2z" fill-rule="evenodd" fill="#fff"/>
<path d="M5.5 117.9a2.84 2.84 0 0 1 2-.7h90.4a2.99 2.99 0 0 1 2.6 2.6v12.1a2.99 2.99 0 0 1-2.6 2.7h-90.4a2.93 2.93 0 0 1-3-3v-12.1a3 3 0 0 1 1-1.6zM5.7 118l-.6 .8-.4 1v11.8a2.71 2.71 0 0 0 2.8 2.8h90.1a2.77 2.77 0 0 0 2.7-2.8v-11.5a2.77 2.77 0 0 0-2.7-2.7h-90.1l-1 .2z" fill="#000"/>
<path d="M102.1 118.4a2.89 2.89 0 0 1 2.3-1.1h34.3a2.87 2.87 0 0 1 2.8 2.9v11.5a2.84 2.84 0 0 1-2.8 2.8h-34.3a2.88 2.88 0 0 1-2.9-2.8v-11.5l.1-.7z" fill-rule="evenodd" fill="#fff"/>
<path d="M102.4 118a2.81 2.81 0 0 1 2-.8h34.6a2.99 2.99 0 0 1 2.6 2.7v12.1a2.99 2.99 0 0 1-2.6 2.6h-34.6a2.93 2.93 0 0 1-3-2.9v-12.1a3 3 0 0 1 1-1.6zM102.4 118.2l-.7 1.2-.1 .8v11.5a2.75 2.75 0 0 0 2.8 2.7h34.3a2.77 2.77 0 0 0 2.7-2.7v-11.5a2.77 2.77 0 0 0-2.7-2.8h-34.3l-1 .2z" fill="#000"/>
<path d="M4.8 135.7l.7-.3h251.4a.95 .95 0 0 1 .9 1v3.7a.91 .91 0 0 1-.9 .9h-251.4a.92 .92 0 0 1-1-.9v-3.7z" fill-rule="evenodd" fill="#fff"/>
<path d="M4.6 135.7l.6-.4h251.9l.5 .3 .3 .7v3.8l-.3 .7-.5 .3h-251.9l-.6-.4-.2-.4v-4.2zM4.9 135.8l-.3 .6v3.7l.3 .6 .6 .2h251.4l.6-.2 .2-.4v-4.2l-.2-.3-.6-.3h-251.4z" fill="#000"/>
<path d="M9.2 137.4a.8 .8 0 0 1 1-.1 .8 .8 0 0 1 .4 .9 .84 .84 0 0 1-.8 1.1 .84 .84 0 0 1-.8-1.1z" fill-rule="evenodd" fill="#fff"/>
<path d="M9.4 137.1l.6-.1a1.39 1.39 0 0 1 .2 2.4h-.6a1.43 1.43 0 0 1-.2-2.3zM9.4 137.4l-.3 .6 .1 .6 .2 .4 .5 .1 .2-.1 .3-.4v-.6l-.4-.7z" fill="#000"/>
<path d="M46 138a1.64 1.64 0 0 1 2.7 .7 1.57 1.57 0 0 1-1.5 1.2 1.57 1.57 0 0 1-1.5-1.2z" fill-rule="evenodd" fill="#fff"/>
<path d="M45.8 138l1.1-.6h.6l.9 .4a1.14 1.14 0 0 1 .4 1.5l-.4 .4-.6 .3h-1.3a1.33 1.33 0 0 1-.9-1.5zM46.1 138.2l-.3 .4v.3l.3 .4 .6 .4h1l.8-.6v-.7l-.8-.6h-1z" fill="#000"/>
<path d="M76.7 137.5a1.06 1.06 0 0 1 1.3 .1 1.06 1.06 0 0 1 .2 1.3 .98 .98 0 0 1-1.2 .9 .98 .98 0 0 1-.7-1.3z" fill-rule="evenodd" fill="#fff"/>
<path d="M76.5 137.5a1.02 1.02 0 0 1 1.7 .3 1.68 1.68 0 0 1-.1 1.7 1.01 1.01 0 0 1-1.5 .2l-.3-.4-.2-.7zM76.8 137.6l-.3 .5v.9l.4 .5h.7l.4-.5v-.9l-.3-.5-.3-.1z" fill="#000"/>
<path d="M223.5 137.5a.82 .82 0 0 1 .9-.2 .82 .82 0 0 1 .5 .8 1.13 1.13 0 0 1-1.1 1.6 1.47 1.47 0 0 1-.3-2.2z" fill-rule="evenodd" fill="#fff"/>
<path d="M223.4 137.3l.7-.2 .4 .1 .3 .3 .3 .7-.1 1.1a1.01 1.01 0 0 1-1.2 .6 1.01 1.01 0 0 1-.8-1.1l.1-.8zM223.6 137.6l-.3 .9 .1 .6 .4 .5h.4l.5-.6v-1l-.2-.4-.3-.2z" fill="#000"/>
<path d="M112.4 137.4a.89 .89 0 0 1 1 1.2 .91 .91 0 0 1-1 1.1 1.71 1.71 0 0 1 0-2.3z" fill-rule="evenodd" fill="#fff"/>
<path d="M112.1 137.5a.66 .66 0 0 1 1.1 0 1.67 1.67 0 0 1-.3 2.5h-.4a1.68 1.68 0 0 1-.4-2.5zM112.4 137.6l-.2 .4-.1 .8 .3 .7 .3 .2 .4-.5 .1-1-.4-.7z" fill="#000"/>
<path d="M183.9 137.9a1.47 1.47 0 0 1 1.8-.4 1.47 1.47 0 0 1 .8 1.6 1.47 1.47 0 0 1-1.7 .8 1.47 1.47 0 0 1-1.1-1.6z" fill-rule="evenodd" fill="#fff"/>
<path d="M183.9 137.7a1.87 1.87 0 0 1 2.4 0l.3 .4 .2 .6a1.72 1.72 0 0 1-1.3 1.4 1.72 1.72 0 0 1-1.7-.6l-.3-.8 .1-.6zM184 138l-.2 .5v.4l.6 .7 1 .2 .5-.2 .5-.5v-.8l-.7-.6h-1.1z" fill="#000"/>
<circle cx="148.5" cy="138.6" r="1.3" fill="#fff"/>
<path d="M147.5 137.6a1.5 1.5 0 0 1 1.6-.3 1.5 1.5 0 0 1 1 1.3 1.47 1.47 0 0 1-2.1 1.3 1.47 1.47 0 0 1-.5-2.3zM147.4 138.6a1.13 1.13 0 0 0 2.2 0 1.13 1.13 0 0 0-2.2 0z" fill="#000"/>
<g font-size="3.6">
<text x="5.8" y="53.1">This Requisition cancels Requisition No. .....‐.....‐... dd. .../.../...</text>
<text x="173.7" y="107">Refrence Drawing</text>
<text x="225" y="107.1">Rev.</text>
<text x="236" y="107.1">Date</text>
<text x="178.1" y="123.7">Attachment</text>
<text x="225" y="123.8">Rev.</text>
<text x="236" y="123.8">Date</text>
</g>
<g font-size="3.4">
<text x="82.9" y="35.3">Material Requisition (MR)</text>
<text x="98.7" y="39.5">For</text>
<text x="93.2" y="43.7">Production</text>
</g>
<g font-size="3.3">
<text x="5.8" y="32.5">Order No : 10411</text>
<text x="5.8" y="40.5">Project : مشيراب رذآ</text>
<text x="5.8" y="36.4">Product : AC System(Partial)</text>
<text x="151.6" y="36.2">MR No :</text>
<text x="153.4" y="41.4">Date:</text>
<text x="164.5" y="41.4">00.08.23</text>
<text x="166.2" y="36.2">10411</text>
<text x="180.3" y="36.2">2080</text>
<text x="196.1" y="36.2">1</text>
<text x="5.8" y="45.4">Client. : مشيراب رذآ</text>
<text x="153.7" y="46.9">Rev.:</text>
<text x="169.6" y="46.9">0</text>
<text x="177.3" y="46.9">Page No :</text>
<text x="193.1" y="46.9">2 of 2</text>
<text x="123.4" y="57.5">Dim. / Spec.</text>
<text x="218.1" y="57.9">رابان ه</text>
<text x="224.2" y="57.9">يرظن</text>
<text x="7.5" y="108.2">Requeirement:</text>
<text x="7.5" y="112.1">*</text>
</g>
<g font-size="3">
<text x="164.8" y="31.4">Order No</text>
<text x="178.8" y="31.4">Mat. No</text>
<text x="195.3" y="31.4">SN</text>
<text x="12.1" y="59">Station</text>
<text x="154.8" y="59">Qty</text>
<text x="4.7" y="61">Pos.</text>
<text x="13.4" y="62.9">/Item</text>
<text x="26.8" y="61">Product</text>
<text x="42.5" y="61">Sub.Product</text>
<text x="66.6" y="61">Part</text>
<text x="80.9" y="61">Description</text>
<text x="99.6" y="61">Standard</text>
<text x="116.9" y="64.6">size</text>
<text x="126.9" y="63.9">grade</text>
<text x="138.6" y="64.6">coating</text>
<text x="154.4" y="62.9">(Pcs)</text>
<text x="165" y="61">G.W.(Kg)</text>
<text x="178.2" y="61">N.W.(Kg)</text>
<text x="191.6" y="61">Scrap(%) Remark</text>
</g>
<g font-size="2.6">
<text x="237.2" y="56.3">هرامش</text>
<text x="215.4" y="64.6">يدوجوم</text>
<text x="224" y="64.6">يتساوخرد</text>
<text x="235.4" y="60.5">تساوخرد</text>
<text x="237.3" y="64.7">ديرخ</text>
<text x="5.8" y="69.6">17</text>
<text x="16.4" y="69.6">‐</text>
<text x="27.2" y="69.2">يروحم نف</text>
<text x="48.7" y="69.2">نف</text>
<text x="67.7" y="69.2">چيپ</text>
<text x="80.8" y="69.2">هديدح رس ود چيپ</text>
<text x="104.7" y="69.6">‐</text>
<text x="113.9" y="69.6">M10x170</text>
<text x="128.8" y="69.6">5.6</text>
<text x="137.8" y="69.2">درس هزيانوال گ</text>
<text x="155.6" y="69.6">80</text>
<text x="5.8" y="74.3">18</text>
<text x="16.4" y="74.3">‐</text>
<text x="27.2" y="73.9">يروحم نف</text>
<text x="48.7" y="73.9">نف</text>
<text x="67.7" y="73.9">چيپ</text>
<text x="81.7" y="73.9">شوگ شش چيپ</text>
<text x="100.5" y="74.3">Din‐931</text>
<text x="113.9" y="74.3">M12x150</text>
<text x="128.8" y="74.3">5.6</text>
<text x="137.8" y="73.9">درس هزيانوال گ</text>
<text x="155.6" y="74.3">40</text>
<text x="5.8" y="83.7">20</text>
<text x="5.8" y="79">19</text>
<text x="16.4" y="83.7">‐</text>
<text x="16.4" y="79">‐</text>
<text x="27.2" y="83.3">يروحم نف</text>
<text x="27.2" y="78.6">يروحم نف</text>
<text x="48.7" y="83.3">نف</text>
<text x="48.7" y="78.6">نف</text>
<text x="67.3" y="83.3">هرهم</text>
<text x="67.3" y="78.6">هرهم</text>
<text x="81.4" y="83.3">شوگ شش هرهم</text>
<text x="81.4" y="78.6">شوگ شش هرهم</text>
<text x="100.5" y="83.7">Din‐934</text>
<text x="100.5" y="79">Din‐934</text>
<text x="116.7" y="83.7">M12</text>
<text x="116.7" y="79">M10</text>
<text x="128.8" y="83.7">5.6</text>
<text x="128.8" y="79">5.6</text>
<text x="137.8" y="83.3">درس هزيانوال گ</text>
<text x="137.8" y="78.6">درس هزيانوال گ</text>
<text x="154.9" y="79">160</text>
<text x="155.6" y="83.7">40</text>
<text x="5.8" y="88.3">21</text>
<text x="16.4" y="88.3">‐</text>
<text x="27.2" y="88">يروحم نف</text>
<text x="48.7" y="88">نف</text>
<text x="67.4" y="88">رشاو</text>
<text x="83.8" y="88">تخت رشاو</text>
<text x="104.7" y="88.3">‐</text>
<text x="115.7" y="88.3">10x30</text>
<text x="129.4" y="88.3">St</text>
<text x="137.8" y="88">درس هزيانوال گ</text>
<text x="154.9" y="88.3">160</text>
<text x="5.8" y="94.7">22</text>
<text x="16.4" y="94.7">‐</text>
<text x="27.2" y="94.3">يروحم نف</text>
<text x="48.7" y="94.3">نف</text>
<text x="67.4" y="94.3">رشاو</text>
<text x="83.8" y="94.3">تخت رشاو</text>
<text x="104.7" y="94.7">‐</text>
<text x="115.7" y="94.7">12x40</text>
<text x="128.8" y="94.7">Fst</text>
<text x="137.8" y="94.3">درس هزيانوال گ</text>
<text x="155.6" y="94.7">80</text>
<text x="5.8" y="101">23</text>
<text x="16.4" y="101">‐</text>
<text x="27.2" y="100.7">يروحم نف</text>
<text x="48.7" y="100.7">نف</text>
<text x="67.7" y="100.7">چيپ</text>
<text x="82.2" y="100.7">يزغم نآل چيپ</text>
<text x="100.5" y="101">Din‐914</text>
<text x="114.6" y="101">M20x28</text>
<text x="128.8" y="101">Fst</text>
<text x="137.8" y="100.7">درس هزيانوال گ</text>
<text x="155.6" y="101">20</text>
<text x="7.8" y="121.8">Prepared By :</text>
<text x="10.2" y="125">A.Jokar</text>
<text x="39.7" y="121.8">Checked By :</text>
<text x="40.2" y="125">A.Jokar</text>
<text x="71.9" y="121.8">Approved By :</text>
<text x="104.7" y="121.8">Management :</text>
<text x="13" y="139.3">Procurement</text>
<text x="52.3" y="139.3">Q.C.</text>
<text x="80.6" y="139.3">Warehouse</text>
<text x="116.9" y="139.3">Engineering</text>
<text x="153.5" y="139.3">Production</text>
<text x="191.1" y="139.3">Financial Dep't</text>
<text x="231.6" y="139.3">Planning Dep't</text>
</g>
</svg>
